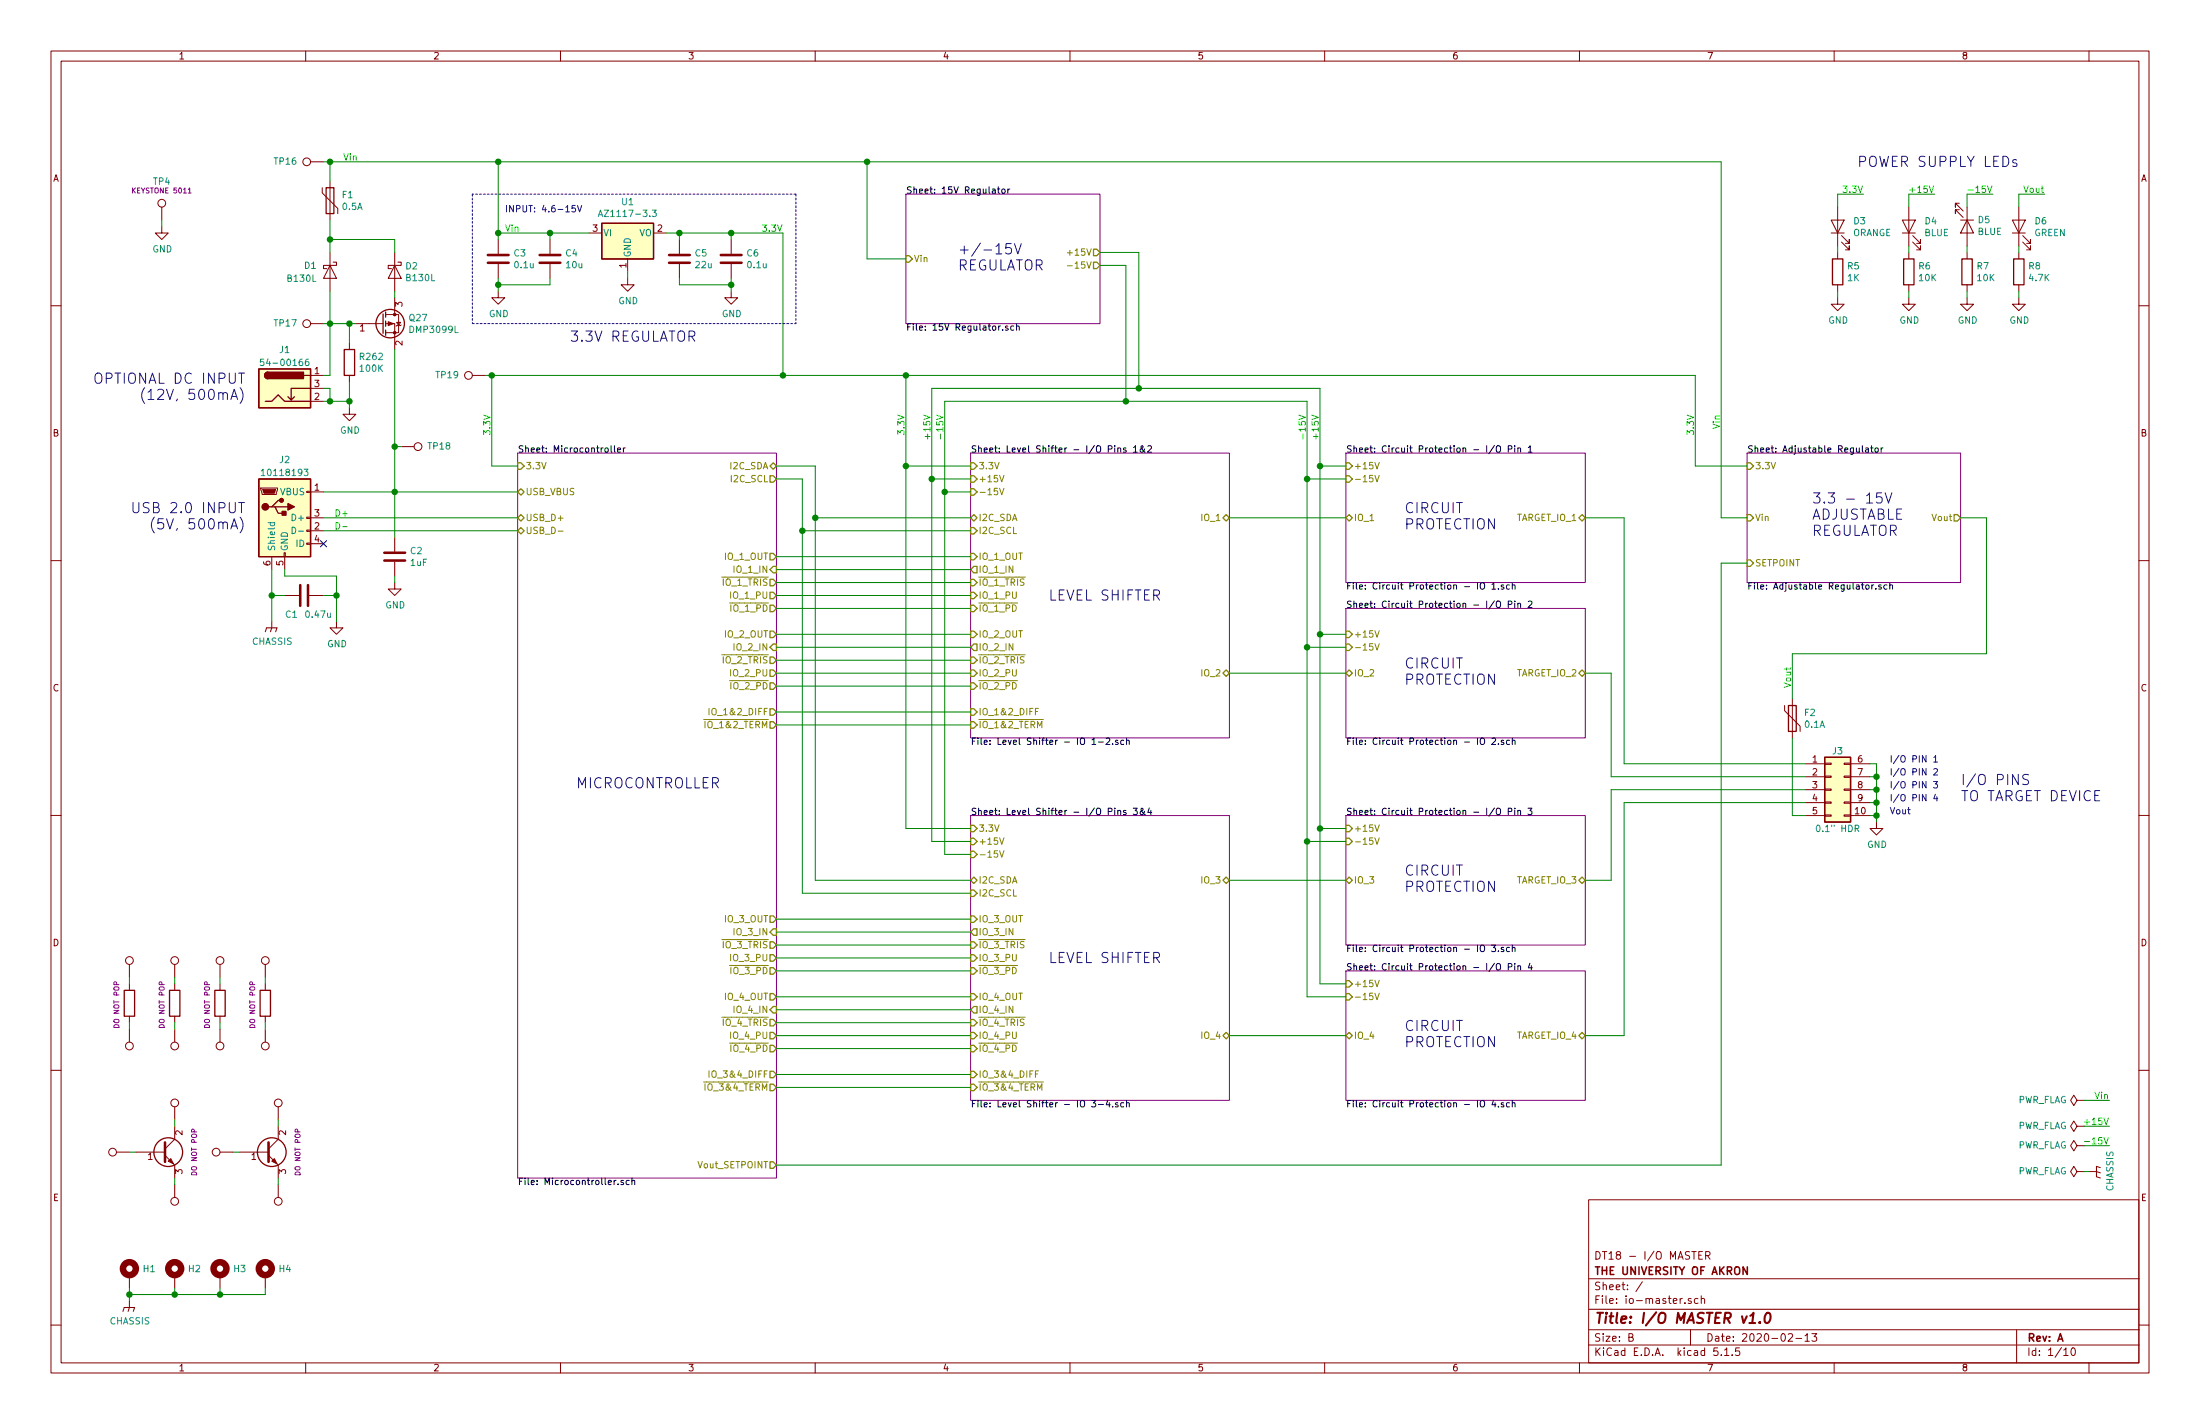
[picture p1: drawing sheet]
<svg xmlns="http://www.w3.org/2000/svg" width="432mm" height="279mm" viewBox="0 0 432 279" stroke-linecap="round" stroke-linejoin="round" font-family="sans-serif">
<g fill="none" stroke="#840000" stroke-width=".2">
<path d="M10 10h411.8v259.4h-411.8zM12 12h407.8v255.4h-407.8zM60 10v2M110 10v2M160 10v2M210 10v2M260 10v2M310 10v2M360 10v2M410 10v2M61 31.8h2.5M63.2 36.8v1l3.1 3.1v1"/>
<path d="M64.8 35.6v7.6M384.6 39.9h-.8v.7v-.7l1.5 1.5M10 60h2M31.7 44.5v1.2h1.3l-1.3 1.3-1.2-1.3h1.2M31.7 40.6v2.6M64.8 52.1l1.2 2.5h-2.5zM64.8 49.5v7.7M65.4 51.4h.6v.7h-2.5v.6h.6M77.5 52.1l1.2 2.5h-2.5zM77.5 49.5v7.7M77.5 58.4v3.3M78.1 51.4h.6v.7h-2.5v.6h.6"/>
<path d="M97.8 57.2v1.2h1.3l-1.3 1.3-1.3-1.3h1.3M97.8 47v2.8M97.8 51.8v2.8M107.9 47v2.8M107.9 51.8v2.8M115.6 45.7h2.5M123.2 54.6v1.3h1.3l-1.3 1.3-1.3-1.3h1.3M123.2 50.8v2.5M128.3 45.7h2.5M133.3 47v2.8M133.3 51.8v2.8M143.5 57.2v1.2h1.3l-1.3 1.3-1.3-1.3h1.3"/>
<path d="M143.5 47v2.8M143.5 51.8v2.8M359.4 43.2h2.5l-1.2 2.5zM359.4 45.7h2.5M360.7 58.4v1.3h1.2l-1.2 1.3-1.3-1.3h1.3M360.7 40.6v7.7M360.7 49.5v1.3M360.7 55.9v1.3M361.4 47.5l1.6 1.5v-.7v.7h-.8M361.4 46.2l1.6 1.6v-.8v.8h-.8M373.4 43.2h2.5l-1.3 2.5zM373.4 45.7h2.5"/>
<path d="M374.6 58.4v1.3h1.3l-1.3 1.3-1.2-1.3h1.2M374.6 40.6v7.7M374.6 49.5v1.3M374.6 55.9v1.3M375.4 47.5l1.5 1.5v-.7v.7h-.7M375.4 46.2l1.5 1.6v-.8v.8h-.7M384.6 41.1h-.8v.8v-.8l1.5 1.6M384.8 43.2h2.5M386.1 43.2l1.2 2.5h-2.5zM386.1 58.4v1.3h1.2l-1.2 1.3-1.3-1.3h1.3M386.1 40.6v7.7M386.1 49.5v1.3"/>
<path d="M386.1 55.9v1.3M395 43.2h2.5l-1.3 2.5zM395 45.7h2.5M396.2 58.4v1.3h1.3l-1.3 1.3-1.2-1.3h1.2M396.2 40.6v7.7M396.2 49.5v1.3M396.2 55.9v1.3M397 47.5l1.5 1.5v-.7v.7h-.7M397 46.2l1.5 1.6v-.8v.8h-.7M419.8 60h2M61 73.7h2.5M61 63.5h2.5"/>
<path d="M61 78.7h2.5M61 76.2h2.5M68.6 67.3v1.3M68.6 73.7v1.2M69.8 63.5h5.4M75.7 63.5h1.8v5.1M75.7 61.7h2.5v3.6h-2.5M77.9 63.2h.7l-.4 .7zM78.7 63.8l-1 .2M92.7 73.7h2.5M51.2 95.8h3.3v.2l-.3 1h-2.8zM60.2 96.4h.8v.2h-.8z"/>
<path d="M61 96.5h2.5M68.6 80v1.3h1.2l-1.2 1.3-1.3-1.3h1.3M78.7 87.6h2.6M10 110h2M53.3 109.2v2.6M55.8 108.5h.2v.7h-.2zM55.9 116.8h2.8M55.9 109.2v2.6M60.2 106.6h.8v.2h-.8zM60.2 104h.8v.3h-.8zM60.2 101.5h.8v.2h-.8zM60.7 116.8h2.8"/>
<path d="M61 104.1h2.5M61 101.6h2.5M61 106.7h2.5M77.5 114.3v1.3h1.2l-1.2 1.2-1.3-1.2h1.3M77.5 105.4v2.8M77.5 110.2v2.8M419.8 110h2M52.1 124l.2-.8h2.1l-.3 .8M53.3 121.9v1.3l-.2 .8M66 121.9v1.3h1.3l-1.3 1.3-1.2-1.3h1.2M350.3 138.4v1l3 3.1v1M351.8 137.2v7.6"/>
<path d="M10 160h2M354.3 149.9h3.8M354.3 152.4h3.8M354.3 154.9h3.8M354.3 157.5h3.8M358.1 159.9h1.3v.2h-1.3zM358.1 157.4h1.3v.2h-1.3zM358.1 152.3h1.3v.2h-1.3zM358.1 149.7h1.3v.3h-1.3zM358.1 154.8h1.3v.3h-1.3zM361.9 159.9h1.3v.2h-1.3zM361.9 157.4h1.3v.2h-1.3z"/>
<path d="M361.9 152.3h1.3v.2h-1.3zM361.9 149.7h1.3v.3h-1.3zM361.9 154.8h1.3v.3h-1.3zM363.2 149.9h3.8M363.2 152.4h3.8M363.2 154.9h3.8M363.2 157.5h3.8M419.8 160h2M354.3 160h3.8M363.2 160h3.8M368.3 161.3v1.3h1.3l-1.3 1.2-1.3-1.2h1.3M25.4 189.2v2.6"/>
<path d="M25.4 193v1.3M25.4 199.4v1.3M34.3 189.2v2.6M34.3 193v1.3M34.3 199.4v1.3M43.2 189.2v2.6M43.2 193v1.3M43.2 199.4v1.3M52.1 189.2v2.6M52.1 193v1.3M52.1 199.4v1.3M10 210h2"/>
<path d="M25.4 201.9v2.6M34.3 201.9v2.6M34.3 217.2v2.5M43.2 201.9v2.6M52.1 201.9v2.6M54.6 217.2v2.5M407.7 215.9l-.7-1-.6 1 .6 1 .7-1h1.2M408.9 215.9h.1M419.8 210h2M22.9 226.1h2.5M26.7 226.1h5.7M32.4 226.7l1.9 1.9v2.5"/>
<path d="M34.3 221v2.5l-1.9 1.9M34.3 232.4v2.6M43.2 226.1h2.5M47 226.1h5.7M52.7 226.7l1.9 1.9v2.5M54.6 221v2.5l-1.9 1.9M54.6 232.4v2.6M311.8 235.4h108v32h-108zM407.7 229.9l-.7-1-.6 1 .6 1 .7-1h1.2M407.7 224.8l-.7-1-.6 1 .6 1 .7-1h1.2M407.7 221l-.7-1-.6 1 .6 1 .7-1h1.2M408.9 229.9h.1"/>
<path d="M408.9 224.8h.1M408.9 221h.1M410.2 229.9h1.3l.7 .2M412.2 229.1l-.7-.2v2l.7 .2M10 260h2M24.1 257.3l.3-.8h2l-.2 .8M25.4 255.3v1.2l-.3 .8M25.4 250.2v2.5M34.3 250.2v2.5M43.2 250.2v2.5M52.1 250.2v2.5M311.8 256.9h108"/>
<path d="M311.8 250.9h108M322.4 251.5l-1.3 1.9M330.7 255.6v.2M331.9 254.8a.37 .37 0 0 0-.6 .2l.1 .2 .5 .1 .1 .2-.2 .3-.5-.1M332.1 245.6h.8M332.5 245.6v1.5M333.3 254.8h-.5l-.2 .2v.6l.2 .2 .5-.1M333.4 246.3h.5M333.9 254.9l.1-.1a.37 .37 0 0 1 .6 .2v.8M333.9 254.3v1.5M334.1 245.6h-.7v1.5h.7M334.8 246.4l.7-.1 .1-.2v-.4l-.2-.1h-.6v1.5"/>
<path d="M335.1 246.4l.5 .7M419.8 260h2M60 267.4v2M110 267.4v2M160 267.4v2M210 267.4v2M260 267.4v2M310 267.4v2M311.8 263.9h108M311.8 260.9h108M319.7 262.4l.7-.1 .1-.2-.1-.4h-.7v1.5h.6l.2-.2 .1-.3-.4-.3M331.8 260.9v3"/>
<path d="M337.1 264.5h-.7l-.1 .7 .2-.2 .6 .1 .1 .2-.1 .5-.2 .2-.6-.2M337.8 265.8v.2M338.5 264.9l.4-.4v1.5M338.5 266h.8M340 265.8v.2M341.4 264.5h-.7l-.1 .7 .2-.2 .6 .1 .1 .2-.1 .5-.2 .2-.6-.2M351 261.8l.6-.1 .2 .4-.9 1.1h.9M352.5 262.6h1.1M354.3 262.1l.4-.4v1.5M354.3 263.2h.8M355.6 261.7h1l-.5 .6 .4 .1v.6l-.2 .2-.7-.2M360 267.4v2"/>
<path d="M395.8 260.9v6.5M405.1 264.9l.4-.4v1.5M405.1 266h.8M406.6 264.6l.3-.1a.86 .86 0 0 1 .1 1.5 .79 .79 0 0 1-.4-1.4zM410 267.4v2"/>
<circle cx="31.7" cy="39.9" r=".76"/>
<circle cx="60.2" cy="31.7" r=".76"/>
<circle cx="60.2" cy="63.5" r=".76"/>
<circle cx="91.9" cy="73.7" r=".76"/>
<circle cx="82" cy="87.6" r=".76"/>
<circle cx="25.4" cy="188.5" r=".76"/>
<circle cx="34.3" cy="188.5" r=".76"/>
<circle cx="43.2" cy="188.5" r=".76"/>
<circle cx="52.1" cy="188.5" r=".76"/>
<circle cx="25.4" cy="205.2" r=".76"/>
<circle cx="34.3" cy="216.4" r=".76"/>
<circle cx="34.3" cy="205.2" r=".76"/>
<circle cx="43.2" cy="205.2" r=".76"/>
<circle cx="52.1" cy="205.2" r=".76"/>
<circle cx="54.6" cy="216.4" r=".76"/>
<circle cx="22.1" cy="226.1" r=".76"/>
<circle cx="34.3" cy="235.7" r=".76"/>
<circle cx="42.4" cy="226.1" r=".76"/>
<circle cx="54.6" cy="235.7" r=".76"/>
</g>
<path d="M343.4 259.6h1.1M343.5 258.2l.7-.6-.3 2M345.4 259.4v.2M346.6 257.8a.45 .45 0 0 1 .5-.2 .45 .45 0 0 1 .4 .4 1.15 1.15 0 0 1-.8 1.6l-.2-.1a1.55 1.55 0 0 1 .1-1.7z" fill="none" stroke="#840000" stroke-width=".41"/>
<path d="M343 248.6v1.5l-.9-1.5v1.5" fill="none" stroke="#840000" stroke-width=".3"/>
<path d="M37 37.9h.5M177.8 38.1h38.1v25.4h-38.1zM101.6 88.9h50.8v142.2h-50.8zM190.5 88.9h50.8v55.9h-50.8zM264.2 88.9h46.9v25.4h-46.9zM342.9 88.9h41.9v25.4h-41.9zM264.2 119.4h46.9v25.4h-46.9zM190.5 160h50.8v55.9h-50.8zM264.2 160h46.9v25.4h-46.9zM264.2 190.5h46.9v25.4h-46.9z" fill="none" stroke="#840084" stroke-width=".2"/>
<g fill="none" stroke="#000" stroke-width=".2">
<path d="M194.8 37.1h.5l.1 .8M195.4 37.4h-.5l-.2 .2 .1 .3h.6M195.8 37.1h.4M195.9 36.7v1l.3 .2M196.7 37.1h.3l.3 .2-.1 .6-.5-.1zM197.8 37.1v.8M198.2 37.1l-.4 .2M196.8 64.7v.1M197.8 64h-.3l-.2 .1 .1 .2 .4 .1v.3h-.5M199 64h-.4l-.2 .2 .1 .5h.5M199.5 64.1l.5-.1 .1 .8M199.5 63.5v1.3"/>
<path d="M119.9 87.5v1l.2 .2M120.6 87.5v1l.2 .2M121.2 88.3l.6-.1-.1-.3h-.3l-.2 .2 .1 .6h.4M122.4 87.9v.8M122.7 87.9l-.3 .2M217.5 88.1l.7-.1v-.4l-.7-.1v1.2M218.8 87.5v.1M218.8 87.9v.8M219.4 88l.5-.1 .1 .8M219.4 87.9v.8M221 87.9h-.3l-.2 .2v.1l.5 .2v.3h-.5M222.5 87.8l.4-.3v1.2"/>
<path d="M222.5 88.7h.7M224.6 88.1l-.3 .6a.35 .35 0 0 1-.5-.1 .35 .35 0 0 1 .1-.5l.5-.4-.2-.2-.2 .1v.3l.8 .8M225.3 87.6l.5-.1 .2 .3-.8 .9h.8M293.3 87.4l-1.1 1.6M293.7 87.6l.3-.1a.44 .44 0 0 1 .5 .4v.6l-.5 .2-.3-.2zM296 88.1h.6l.1-.5-.7-.1v1.2M297.3 87.5v.1M297.3 87.9v.8M297.9 88l.5-.1v.8M297.9 87.9v.8M300 87.8l.3-.3v1.2M300 88.7h.7"/>
<path d="M365.5 87.5v1l.2 .2M366.2 87.9h.5v.8M366.7 88.2l-.6 .2 .1 .3h.5M367.2 87.9h.4M367.3 87.5v1l.3 .2M368.1 87.9l.5 .1v.7h-.4l-.2-.2zM369.2 87.9v.8M369.6 87.9l-.4 .2M290.6 114.5l.2-.2a.47 .47 0 0 1 .6 .5l-.1 .6-.2 .2-.4-.1a1 1 0 0 1-.1-1zM292.8 114.7l.4-.4v1.3M292.8 115.6h.7M293.3 117.9l-1.1 1.6"/>
<path d="M293.7 118.1l.3-.2a.44 .44 0 0 1 .5 .5v.6l-.5 .2-.3-.2zM294.1 115.5v.1M295.1 114.8h-.3l-.2 .1 .1 .2 .4 .1v.3h-.5M296 118.6l.6-.1 .1-.4-.7-.2v1.3M296.3 114.8h-.4l-.2 .2 .1 .5h.5M296.8 114.9l.5-.1 .1 .8M296.8 114.3v1.3M297.3 117.9v.2M297.3 118.4v.8M297.9 118.5l.5-.1v.8M297.9 118.4v.8M300 118.1l.5-.2 .2 .4-.8 .9h.8"/>
<path d="M367.4 114.8v.8M367.8 114.8l-.4 .2M368.2 115.5v.1M369.2 114.8h-.3l-.2 .1 .1 .2 .4 .1v.3h-.5M370.4 114.8h-.4l-.3 .2 .2 .5h.5M370.9 114.9l.5-.1v.8M370.9 114.3v1.3M214.3 145.2l.4-.4v1.3M214.3 146.1h.8M215.6 145.6h1M217.1 144.9l.5-.1 .2 .4-.8 .9h.8M217.5 159.2l.7-.1v-.4l-.7-.1v1.2"/>
<path d="M218.4 145.9v.2M218.8 158.6v.1M218.8 159v.8M219.4 159.1h.5l.1 .7M219.4 145.3l-.3-.1-.2 .2 .1 .2 .4 .1v.3h-.5M219.4 159v.8M220.5 145.3l-.3-.1-.2 .3 .1 .5h.4M221 159.1l-.3-.1-.2 .2v.2l.5 .1v.3h-.5M221.1 145.4l.5-.1v.8M221.1 144.8v1.3M222.4 158.6h.8l-.4 .5 .4 .1v.5l-.2 .1-.6-.1M224.6 159.2l-.3 .6a.35 .35 0 0 1-.5-.1 .35 .35 0 0 1 .1-.5l.5-.4-.2-.2-.2 .2v.3l.8 .7"/>
<path d="M225.6 158.5l-.3 .9h.8M225.9 159v.8M290.6 145l.2-.2a.47 .47 0 0 1 .6 .4l-.1 .7-.2 .2-.4-.1a1 1 0 0 1-.1-1zM292.8 144.9l.5-.1 .2 .4-.7 .9h.7M293.3 158.5l-1.1 1.6M293.7 158.8l.3-.2a.44 .44 0 0 1 .5 .4v.7l-.5 .1-.3-.1zM294.1 145.9v.2M295.1 145.3l-.3-.1-.2 .2 .1 .2 .4 .1v.3h-.5M296 159.2h.6l.1-.5-.7-.1v1.2M296.3 145.3l-.4-.1-.2 .3 .1 .5h.5M296.8 145.4l.5-.1 .1 .8M296.8 144.8v1.3"/>
<path d="M297.3 158.6v.1M297.3 159v.8M297.9 159.1h.5v.7M297.9 159v.8M299.9 158.6h.8l-.4 .5 .3 .1v.5l-.1 .1-.6-.1M290.6 185.6l.2-.2a.47 .47 0 0 1 .6 .5l-.1 .6-.2 .2h-.4a1 1 0 0 1-.1-1.1zM292.8 185.4h.7l-.4 .5 .4 .2-.1 .6h-.5l-.1-.1M293.3 189l-1.1 1.6M293.7 189.2l.3-.1a.44 .44 0 0 1 .5 .4v.6l-.5 .2-.3-.2zM294.1 186.6v.1M295.1 185.9h-.3l-.2 .2 .1 .1 .4 .2v.3h-.5M296 189.7h.6l.1-.5-.7-.1v1.2"/>
<path d="M296.3 185.9h-.4l-.2 .2 .1 .6h.5M296.8 186l.5-.1 .1 .8M296.8 185.4v1.3M297.3 189.1v.1M297.3 189.5v.8M297.9 189.6l.5-.1v.8M297.9 189.5v.8M300.3 189l-.3 .9h.8M300.6 189.5v.8M214.3 215.9h.8l-.5 .5 .4 .1 .1 .5-.3 .2-.5-.1M215.6 216.7h1M217.4 215.9l-.3 .9h.8"/>
<path d="M217.7 216.4v.8M218.4 217.1v.1M219.4 216.4h-.3l-.2 .1 .1 .2 .4 .1v.3h-.5M220.5 216.4h-.3l-.2 .2 .1 .5h.4M221.1 216.5l.5-.1v.8M221.1 215.9v1.3M290.6 216.1l.2-.2a.47 .47 0 0 1 .6 .5l-.1 .6-.2 .2-.4-.1a1 1 0 0 1-.1-1zM293.1 215.9l-.3 .9h.8M293.4 216.4v.8M294.1 217.1v.1M295.1 216.4h-.3l-.2 .1 .1 .2 .4 .1v.3h-.5M296.3 216.4h-.4l-.2 .2 .1 .5h.5"/>
<path d="M296.8 216.5l.5-.1 .1 .8M296.8 215.9v1.3M120.9 231.6l-.4 .2M121.3 232.3v.1M122.4 231.6h-.4l-.1 .2v.2l.5 .1v.3h-.5M123.5 231.6h-.4l-.2 .2 .1 .6h.5M124 231.7l.5-.1 .1 .8M124 231.2v1.2"/>
</g>
<g fill="none" stroke="#848400" stroke-width=".25">
<path d="M177.8 50.2h.6l.7 .6-.7 .6h-.6zM214.6 48.9h.7l.6 .6-.6 .7h-.7zM214.6 51.4h.7l.6 .7-.6 .6h-.7zM101.6 90.8h.6l.7 .6-.7 .7h-.6zM101.6 96.5l.6-.6 .7 .6-.7 .7zM151.1 91.4l.7-.6 .6 .6-.6 .7zM151.1 93.3h.7l.6 .7-.6 .6h-.7zM190.5 93.3h.6l.7 .7-.7 .6h-.6zM190.5 95.9h.6l.7 .6-.7 .7h-.6zM190.5 90.8h.6l.7 .6-.7 .7h-.6zM264.2 90.8h.6l.6 .6-.6 .7h-.6zM264.2 93.3h.6l.6 .7-.6 .6h-.6z"/>
<path d="M342.9 90.8h.6l.7 .6-.7 .7h-.6zM101.6 101.6l.6-.6 .7 .6-.7 .6zM102.2 103.5l.7 .6-.7 .7-.6-.7zM151.1 108.6h.7l.6 .6-.6 .7h-.7zM151.1 113.7h.7l.6 .6-.6 .6h-.7zM151.1 116.2h.7l.6 .6-.6 .7h-.7zM151.1 118.7h.7l.6 .7-.6 .6h-.7zM151.8 111.1h.6v1.3h-.6l-.7-.6zM190.5 108.6h.6l.7 .6-.7 .7h-.6zM190.5 113.7h.6l.7 .6-.7 .6h-.6zM190.5 101.6l.6-.6 .7 .6-.7 .6zM190.5 103.5h.6l.7 .6-.7 .7h-.6z"/>
<path d="M190.5 116.2h.6l.7 .6-.7 .7h-.6zM190.5 118.7h.6l.7 .7-.7 .6h-.6zM191.1 111.1h.7v1.3h-.7l-.6-.6zM240.7 101l.6 .6-.6 .6-.7-.6zM264.8 101l.6 .6-.6 .6-.6-.6zM309.9 101.6l.6-.6 .6 .6-.6 .6zM342.9 101h.6l.7 .6-.7 .6h-.6zM342.9 109.9h.6l.7 .6-.7 .6h-.6zM383.5 101h.7l.6 .6-.6 .6h-.7zM151.1 123.8h.7l.6 .7-.6 .6h-.7zM151.1 128.9h.7l.6 .6-.6 .7h-.7zM151.1 139.1h.7l.6 .6-.6 .6h-.7z"/>
<path d="M151.1 131.4h.7l.6 .7-.6 .6h-.7zM151.1 134h.7l.6 .6-.6 .7h-.7zM151.8 126.4h.6v1.2h-.6l-.7-.6zM190.5 139.1h.6l.7 .6-.7 .6h-.6zM190.5 123.8h.6l.7 .7-.7 .6h-.6zM190.5 128.9h.6l.7 .6-.7 .7h-.6zM190.5 131.4h.6l.7 .7-.7 .6h-.6zM190.5 134h.6l.7 .6-.7 .7h-.6zM191.1 126.4h.7v1.2h-.7l-.6-.6zM240 132.1l.7-.7 .6 .7-.6 .6zM264.2 123.8h.6l.6 .7-.6 .6h-.6zM264.2 126.4h.6l.6 .6-.6 .6h-.6z"/>
<path d="M264.2 132.1l.6-.7 .6 .7-.6 .6zM309.9 132.1l.6-.7 .6 .7-.6 .6zM151.1 141.6h.7l.6 .6-.6 .7h-.7zM190.5 141.6h.6l.7 .6-.7 .7h-.6zM151.1 179.7h.7l.6 .6-.6 .7h-.7zM190.5 164.5h.6l.7 .6-.7 .6h-.6zM190.5 167h.6l.7 .6-.7 .7h-.6zM190.5 161.9h.6l.7 .7-.7 .6h-.6zM190.5 179.7h.6l.7 .6-.7 .7h-.6zM190.5 172.7l.6-.6 .7 .6-.7 .7zM190.5 174.6h.6l.7 .7-.7 .6h-.6zM240 172.7l.7-.6 .6 .6-.6 .7z"/>
<path d="M264.2 161.9h.6l.6 .7-.6 .6h-.6zM264.2 164.5h.6l.6 .6-.6 .6h-.6zM264.2 172.7l.6-.6 .6 .6-.6 .7zM309.9 172.7l.6-.6 .6 .6-.6 .7zM151.1 184.8h.7l.6 .6-.6 .7h-.7zM151.1 194.9h.7l.6 .7-.6 .6h-.7zM151.1 187.3h.7l.6 .7-.6 .6h-.7zM151.1 189.9h.7l.6 .6-.6 .6h-.7zM151.8 182.2h.6v1.3h-.6l-.7-.6zM151.8 197.5h.6v1.3h-.6l-.7-.7zM190.5 184.8h.6l.7 .6-.7 .7h-.6zM190.5 187.3h.6l.7 .7-.7 .6h-.6z"/>
<path d="M190.5 189.9h.6l.7 .6-.7 .6h-.6zM190.5 194.9h.6l.7 .7-.7 .6h-.6zM191.1 182.2h.7v1.3h-.7l-.6-.6zM191.1 197.5h.7v1.3h-.7l-.6-.7zM264.2 192.4h.6l.6 .6-.6 .7h-.6zM264.2 194.9h.6l.6 .7-.6 .6h-.6zM151.1 200h.7l.6 .7-.6 .6h-.7zM151.1 210.2h.7l.6 .6-.6 .7h-.7zM151.1 202.6h.7l.6 .6-.6 .6h-.7zM151.1 205.1h.7l.6 .6-.6 .7h-.7zM151.1 212.7h.7l.6 .7-.6 .6h-.7zM190.5 210.2h.6l.7 .6-.7 .7h-.6z"/>
<path d="M190.5 212.7h.6l.7 .7-.7 .6h-.6zM190.5 200h.6l.7 .7-.7 .6h-.6zM190.5 202.6h.6l.7 .6-.7 .6h-.6zM190.5 205.1h.6l.7 .6-.7 .7h-.6zM240 203.2l.7-.6 .6 .6-.6 .6zM264.2 203.2l.6-.6 .6 .6-.6 .6zM309.9 203.2l.6-.6 .6 .6-.6 .6zM151.1 228h.7l.6 .6-.6 .6h-.7z"/>
</g>
<g fill="none" stroke="#848400" stroke-width=".2">
<path d="M209.5 49.6h1M209.5 52.1h1M196.2 93.3l.4 1.2 .5-1.2M196.2 95.8l.4 1.3 .5-1.3M269.8 90.7l.5 1.3 .4-1.3M269.8 93.3l.5 1.2 .4-1.2M109.6 104.2h.9M139.2 139v1.3M203.2 139.6h.4M203.8 139h-.6v1.3M269.8 123.7l.5 1.3 .4-1.3M269.8 126.3l.5 1.3 .4-1.3"/>
<path d="M138.1 141.2h.6M203.3 141.2h1.5M196.2 164.4l.4 1.3 .5-1.3M196.2 166.9l.4 1.3 .5-1.3M269.8 161.8l.5 1.3 .4-1.3M269.8 164.4l.5 1.3 .4-1.3M269.8 192.3l.5 1.3 .4-1.3M269.8 194.9l.5 1.2 .4-1.2M138.1 212.3h.6M139.2 210.1v1.3M203.2 210.7h.4M203.3 212.3h1.5"/>
<path d="M203.8 210.1h-.6v1.3"/>
</g>
<g fill="none" stroke="#840000" stroke-width=".51">
<path d="M95.8 51.6h4M95.8 50h4M105.9 51.6h4.1M105.9 50h4.1M131.3 51.6h4.1M131.3 50h4.1M141.5 51.6h4M141.5 50h4M58.9 114.8v4.1M60.5 114.8v4.1M75.4 110h4.1M75.4 108.5h4.1"/>
<path d="M32.4 224.2v3.8M52.7 224.2v3.8"/>
</g>
<g fill="none" stroke="#840000" stroke-width=".25">
<path d="M64 36.8h1.5v5.1h-1.5zM118.1 43.8h10.2v7h-10.2zM359.7 50.8h2v5.1h-2zM373.6 50.8h2.1v5.1h-2.1zM385.1 50.8h2v5.1h-2zM395.2 50.8h2.1v5.1h-2.1zM50.8 72.4h10.2v7.6h-10.2zM52.1 78.7h1.2l1.3-1.2 1.3 1.2h5.1M52.6 73h-.1a.64 .64 0 0 0-.6 .7 .64 .64 0 0 0 .7 .6M57.8 77.9l-.7 .6M59.7 73.7h1.3M61 76.2h-3.9v2.3l-.6-.6"/>
<path d="M67.6 68.6h2v5.1h-2zM75.2 61.6v3.8M75.7 61.2v1M75.7 63v1M75.7 64.8v1M50.8 94h10.2v15.2h-10.2zM53.3 99.4h.7l.6 1.3h1.3M54 99.4h2.5M55.2 98.2h-.6l-1.3 1.2h-.6M351 138.4h1.6v5.1h-1.6zM358.1 148.6h5.1v12.7h-5.1zM24.4 194.3h2v5.1h-2z"/>
<path d="M33.3 194.3h2v5.1h-2zM42.2 194.3h2v5.1h-2zM51.1 194.3h2v5.1h-2z"/>
<circle cx="76.6" cy="63.5" r="2.79"/>
<circle cx="33" cy="226.1" r="2.82"/>
<circle cx="53.3" cy="226.1" r="2.82"/>
</g>
<g fill="#ffffc2" stroke="#ffffc2" stroke-width=".2">
<path d="M358.1 148.6h5.1v12.7h-5.1z"/>
<path d="M118.1 43.8h10.2v7h-10.2z"/>
<path d="M50.8 72.4h10.2v7.6h-10.2z"/>
<path d="M50.8 94h10.2v15.2h-10.2z"/>
</g>
<g fill="none" stroke="#008484" stroke-width=".2">
<path d="M117.4 42.5l.5-1.3 .4 1.3M117.6 42.1h.6M128 41.2h.8l-.4 .5 .4 .1v.6l-.3 .1-.5-.1M51.8 70.5h-.6l-.1 .6 .2-.2 .5 .2v.5l-.2 .1-.5-.1M60.5 70.5l-.4 .1-.2 .4 .1 .6 .2 .1h.3l.2-.2-.2-.5-.3-.1-.3 .3M51.3 92.4l.3-.4v1.3M51.3 93.3h.7M59.7 92h.8l-.5 .5 .4 .2v.6h-.5l-.2-.1M52.6 102.5h1.3M53.1 102.5v.4l.2 .2 .5-.1v-.5M57.3 103.4a.64 .64 0 0 1 .7 .7 .64 .64 0 0 1-.7 .6zM58.6 104.2h1"/>
<path d="M364.1 162.6l.6-.1 .1-.2v-.3l-.7-.1v1.3M364.4 162.6l.4 .6"/>
</g>
<g fill="#840000" stroke="#840000" stroke-width=".2">
<path d="M53.3 227.8l.5-.5 .6 1z"/>
<path d="M76.2 63.1l1 .4-1 .4z"/>
<path d="M33 227.8l.5-.5 .5 1z"/>
<path d="M51.6 96h2.5l-.3 .8h-2z"/>
<circle cx="77.5" cy="65.3" r=".25"/>
<circle cx="77.5" cy="61.7" r=".25"/>
</g>
<g fill="none" stroke="#840000" stroke-width="1.3">
<circle cx="25.4" cy="248.9" r="1.27"/>
<circle cx="34.3" cy="248.9" r="1.27"/>
<circle cx="43.2" cy="248.9" r="1.27"/>
<circle cx="52.1" cy="248.9" r="1.27"/>
</g>
<g fill="#840000" stroke="#840000" stroke-width=".25">
<path d="M52.1 73.2l.5-.2-.1 1.3a.65 .65 0 0 1-.5-.4 .65 .65 0 0 1 .1-.7z"/>
<path d="M52.6 73h7v1.3h-7z"/>
<path d="M55.4 100.3h.7v.8h-.7z"/>
<path d="M56.5 98.8l1.3 .6-1.3 .7z"/>
<circle cx="52.1" cy="99.4" r=".63"/>
<circle cx="55.2" cy="98.2" r=".38"/>
</g>
<path d="M92.7 38.1v25.4M156.2 38.1v25.4M156.2 38.1h-63.5M92.7 63.5h63.5" fill="none" stroke="#0000c2" stroke-width=".2" stroke-dasharray=".4 .4"/>
<g fill="none" stroke="#008400" stroke-width=".2">
<path d="M63.5 31.8h274.3v69.8h5.1M64.8 31.8v3.8M97.8 31.8v15.2M170.2 31.8v19h7.6M365.8 38.1h-5.1v2.5M379.7 38.1h-5.1v2.5M391.2 38.1h-5.1v2.5M401.3 38.1h-5.1v2.5M31.7 43.2v1.3M64.8 47h12.7v2.5M64.8 57.2v16.5h-1.3M64.8 43.2v6.3"/>
<path d="M77.5 57.2v1.2M97.8 45.7h17.8M97.8 54.6v2.6M107.9 54.6v1.3h-10.1M107.9 45.7v1.3M123.2 53.3v1.3M130.8 45.7h22.9v28M133.3 54.6v1.3h10.2M133.3 45.7v1.3M143.5 45.7v1.3M143.5 54.6v2.6M215.9 49.5h7.6v26.7"/>
<path d="M215.9 52.1h5.1v26.6M360.7 48.3v1.2M360.7 57.2v1.2M374.6 48.3v1.2M374.6 57.2v1.2M386.1 48.3v1.2M386.1 57.2v1.2M396.2 48.3v1.2M396.2 57.2v1.2M63.5 76.2h1.3v2.5M63.5 63.5h6.3M63.5 78.7h5.1"/>
<path d="M68.6 63.5v3.8M68.6 74.9v5.1M77.5 68.6v36.8M95.2 73.7h237.5v17.7h10.2M96.5 73.7v17.7h5.1M177.8 73.7v88.9h12.7M63.5 96.5h38.1M77.5 87.6h1.2M152.4 91.4h7.6v81.3h30.5M152.4 94h5.1v81.3h33M177.8 91.4h12.7M182.9 94h7.6"/>
<path d="M185.4 96.5h5.1M256.5 94h7.7M259.1 91.4h5.1M53.3 116.8h2.6M53.3 111.8v10.1M55.9 111.8v1.2h10.1v8.9M63.5 116.8h2.5M63.5 101.6h38.1M63.5 104.1h38.1M77.5 113v1.3M152.4 116.8h38.1M152.4 114.3h38.1"/>
<path d="M152.4 119.4h38.1M152.4 109.2h38.1M152.4 111.8h38.1M157.5 104.1h33M160 101.6h30.5M241.3 101.6h22.9M311.1 101.6h7.7v48.3h35.5M342.9 110.5h-5.1v118.1h-185.4M384.8 101.6h5.1v26.7h-38.1v8.9M152.4 132.1h38.1M152.4 139.7h38.1M152.4 134.6h38.1"/>
<path d="M152.4 124.5h38.1M152.4 127h38.1M152.4 129.5h38.1M241.3 132.1h22.9M256.5 127h7.7M259.1 124.5h5.1M311.1 132.1h5.1v20.3h38.1M152.4 142.2h38.1M351.8 144.8v15.2h2.5M354.3 157.5h-35.5v45.7h-7.7M354.3 154.9h-38.1v17.8h-5.1M367 149.9h1.3v11.4"/>
<path d="M367 152.4h1.3M367 154.9h1.3M367 157.5h1.3M190.5 165.1h-7.6v-88.9h76.2v116.8h5.1M190.5 167.6h-5.1v-88.9h71.1v116.9h7.7M241.3 172.7h22.9M256.5 165.1h7.7M259.1 162.6h5.1M367 160h1.3M25.4 191.8v1.2M34.3 191.8v1.2M43.2 191.8v1.2"/>
<path d="M52.1 191.8v1.2M152.4 195.6h38.1M152.4 182.9h38.1M152.4 188h38.1M152.4 198.1h38.1M152.4 180.3h38.1M152.4 185.4h38.1M152.4 190.5h38.1M25.4 200.7v1.2M34.3 200.7v1.2M34.3 219.7v1.3M43.2 200.7v1.2"/>
<path d="M52.1 200.7v1.2M54.6 219.7v1.3M152.4 203.2h38.1M152.4 200.7h38.1M152.4 205.7h38.1M152.4 210.8h38.1M152.4 213.4h38.1M241.3 203.2h22.9M408.9 215.9h5.1M25.4 226.1h1.3M34.3 231.1v1.3M45.7 226.1h1.3"/>
<path d="M54.6 231.1v1.3M408.9 229.9h1.3M408.9 221h5.1M408.9 224.8h5.1M25.4 252.7v2.6M34.3 252.7v1.3M43.2 252.7v1.3M52.1 252.7v1.3h-26.7"/>
</g>
<path d="M374.9 37.3h.9M386.3 37.3h1M182.1 85.2v.9M184.6 85.2v.9M255.7 85.2v.9M258.3 85.2v.9M66 102.5a.64 .64 0 0 1 .7 .7 .64 .64 0 0 1-.7 .6zM67.2 103.3h1M409.1 220.2h1M409.1 224h1" fill="none" stroke="#0f0" stroke-width=".2"/>
<g fill="none" stroke="#0000c2" stroke-width=".2">
<path d="M395.8 31.4l-.2-.1-.5 .1v.5a.63 .63 0 0 1 .8 .5l-.3 .3-.6-.1M112.9 40.3h-.6l-.1 .6 .5-.1 .3 .2v.4l-.3 .2-.5-.1M113.3 40.3l.5 1.3 .4-1.3M198.5 47.8h-1l-.1 .9 .3-.1h.4l.4 .1v.9l-.4 .2h-.4l-.3-.2M199.1 47.8l.7 2 .7-2M18.7 73.5a.68 .68 0 0 1 .8-.3 .68 .68 0 0 1 .5 .7v.6a.69 .69 0 0 1-1.1 .6 1.58 1.58 0 0 1-.2-1.6zM28.4 76.1a2.29 2.29 0 0 0 0 3M29.1 76.9l.5-.5v2M29.1 78.4h1.1M26.1 98.6v1.6l.4 .4h.4l.4-.4v-1.6M369.3 96.7h-.9l-.1 .9 .3-.1 .6 .1 .2 .2-.1 .7-.3 .2h-.4l-.3-.2M370 96.7l.7 2 .6-2"/>
<path d="M30.3 101.5a2.29 2.29 0 0 0 0 3M32 101.8h-.9l-.1 .9 .3-.2h.4l.3 .2 .1 .2-.1 .7-.3 .2h-.4l-.3-.2M379.5 153.3h.8l-.4 .5 .3 .1 .1 .5-.3 .2-.5-.1M379.6 150.9l.4-.1 .3 .4-.8 .9h.8M379.6 148.6l.3-.3v1.2M379.6 149.5h.7M379.9 155.8l-.3 .9h.7M380.2 156.3v.8M398.1 152l-.2-.1-.7 .1a.46 .46 0 0 0-.2 .5 .46 .46 0 0 0 .4 .4 .73 .73 0 0 1 .7 .5v.3a.81 .81 0 0 1-1.1 .1"/>
</g>
<g fill="#008400" stroke="#008400" stroke-width=".25">
<circle cx="64.8" cy="63.5" r=".51"/>
<circle cx="64.8" cy="78.7" r=".51"/>
<circle cx="256.5" cy="127" r=".51"/>
<circle cx="68.6" cy="63.5" r=".51"/>
<circle cx="77.5" cy="87.6" r=".51"/>
<circle cx="182.9" cy="94" r=".51"/>
<circle cx="185.4" cy="96.5" r=".51"/>
<circle cx="223.5" cy="76.2" r=".51"/>
<circle cx="68.6" cy="78.7" r=".51"/>
<circle cx="221" cy="78.7" r=".51"/>
<circle cx="97.8" cy="31.8" r=".51"/>
<circle cx="97.8" cy="45.7" r=".51"/>
<circle cx="34.3" cy="254" r=".51"/>
<circle cx="368.3" cy="157.5" r=".51"/>
<circle cx="368.3" cy="154.9" r=".51"/>
<circle cx="368.3" cy="152.4" r=".51"/>
<circle cx="153.7" cy="73.7" r=".51"/>
<circle cx="143.5" cy="45.7" r=".51"/>
<circle cx="97.8" cy="55.9" r=".51"/>
<circle cx="108" cy="45.7" r=".51"/>
<circle cx="143.5" cy="55.9" r=".51"/>
<circle cx="133.4" cy="45.7" r=".51"/>
<circle cx="77.5" cy="96.5" r=".51"/>
<circle cx="66" cy="116.8" r=".51"/>
<circle cx="53.3" cy="116.8" r=".51"/>
<circle cx="25.4" cy="254" r=".51"/>
<circle cx="177.8" cy="73.7" r=".51"/>
<circle cx="157.5" cy="104.1" r=".51"/>
<circle cx="43.2" cy="254" r=".51"/>
<circle cx="177.8" cy="91.4" r=".51"/>
<circle cx="170.2" cy="31.8" r=".51"/>
<circle cx="64.8" cy="47" r=".51"/>
<circle cx="256.5" cy="165.1" r=".51"/>
<circle cx="259.1" cy="162.6" r=".51"/>
<circle cx="64.8" cy="31.8" r=".51"/>
<circle cx="368.3" cy="160" r=".51"/>
<circle cx="96.5" cy="73.7" r=".51"/>
<circle cx="259.1" cy="124.5" r=".51"/>
<circle cx="259.1" cy="91.4" r=".51"/>
<circle cx="256.5" cy="94" r=".51"/>
<circle cx="160" cy="101.6" r=".51"/>
</g>
<path d="M62.9 106.1l1.2 1.2M64.1 106.1l-1.2 1.2" fill="none" stroke="#000084" stroke-width=".2"/>
<g font-size="2.8" fill="#0000c2">
<text x="364.5" y="32.8">POWER SUPPLY LEDs</text>
<text x="188" y="49.9">+/-15V</text>
<text x="188" y="53.1">REGULATOR</text>
<text x="111.8" y="67.1">3.3V REGULATOR</text>
<text x="19.8" y="75.3">OPTIONAL DC INPUT</text>
<text x="30.7" y="78.5">(12V, 500mA)</text>
<text x="28.5" y="100.7">USB 2.0 INPUT</text>
<text x="275.6" y="100.7">CIRCUIT</text>
<text x="355.6" y="98.8">3.3 - 15V</text>
<text x="355.6" y="102">ADJUSTABLE</text>
<text x="32.3" y="103.9">(5V, 500mA)</text>
<text x="275.6" y="103.9">PROTECTION</text>
<text x="355.6" y="105.2">REGULATOR</text>
<text x="205.7" y="117.9">LEVEL SHIFTER</text>
<text x="275.6" y="131.2">CIRCUIT</text>
<text x="275.6" y="134.4">PROTECTION</text>
<text x="113" y="154.7">MICROCONTROLLER</text>
<text x="384.8" y="154.1">I/O PINS</text>
<text x="384.8" y="157.2">TO TARGET DEVICE</text>
<text x="275.6" y="171.8">CIRCUIT</text>
<text x="275.6" y="175">PROTECTION</text>
<text x="205.7" y="189">LEVEL SHIFTER</text>
<text x="275.6" y="202.3">CIRCUIT</text>
<text x="275.6" y="205.5">PROTECTION</text>
</g>
<text font-size="2.8" fill="#840000" x="312.8" y="259.7">Title: I/O MASTER v1.0</text>
<g font-size="2.1" fill="#840000">
<text x="312.8" y="250.1">THE UNIVERSITY OF AKRON</text>
<text x="312.8" y="247.1">DT18 - I/O MASTER</text>
<text x="312.8" y="255.8">File: io-master.sch</text>
<text x="312.8" y="253.1">Sheet: /</text>
<text x="312.8" y="263.2">Size: B</text>
<text x="334.8" y="263.2">Date: 2020-02-13</text>
<text x="397.8" y="263.2">Rev: A</text>
<text x="312.8" y="266">KiCad E.D.A. kicad 5.1.5</text>
<text x="397.8" y="266">Id: 1/10</text>
</g>
<g font-size="1.8" fill="#840000">
<text x="35" y="11.6">1</text>
<text x="85" y="11.6">2</text>
<text x="135" y="11.6">3</text>
<text x="185" y="11.6">4</text>
<text x="235" y="11.6">5</text>
<text x="285" y="11.6">6</text>
<text x="335" y="11.6">7</text>
<text x="385" y="11.6">8</text>
<text x="10.4" y="35.6">A</text>
<text x="420.2" y="35.6">A</text>
<text x="116.4" y="45.5">3</text>
<text x="129.1" y="45.5">2</text>
<text x="122.9" y="52.6" transform="rotate(-90 122.9 52.6)">1</text>
<text x="70.6" y="65">1</text>
<text x="79" y="60.2" transform="rotate(-90 79 60.2)">3</text>
<text x="79" y="67.8" transform="rotate(-90 79 67.8)">2</text>
<text x="61.7" y="73.4">1</text>
<text x="61.7" y="75.9">3</text>
<text x="61.7" y="78.5">2</text>
<text x="10.4" y="85.6">B</text>
<text x="420.2" y="85.6">B</text>
<text x="61.7" y="96.3">1</text>
<text x="61.7" y="101.3">3</text>
<text x="61.7" y="103.9">2</text>
<text x="61.7" y="106.4">4</text>
<text x="53.1" y="111" transform="rotate(-90 53.1 111)">6</text>
<text x="55.6" y="111" transform="rotate(-90 55.6 111)">5</text>
<text x="10.4" y="135.6">C</text>
<text x="420.2" y="135.6">C</text>
<text x="355.8" y="149.6">1</text>
<text x="364.6" y="149.6">6</text>
<text x="355.8" y="152.1">2</text>
<text x="355.8" y="154.7">3</text>
<text x="364.6" y="152.1">7</text>
<text x="364.6" y="154.7">8</text>
<text x="355.8" y="157.2">4</text>
<text x="355.8" y="159.8">5</text>
<text x="364.2" y="159.8">10</text>
<text x="364.6" y="157.2">9</text>
<text x="10.4" y="185.6">D</text>
<text x="420.2" y="185.6">D</text>
<text x="29" y="227.6">1</text>
<text x="35.8" y="222.7" transform="rotate(-90 35.8 222.7)">2</text>
<text x="49.4" y="227.6">1</text>
<text x="56.1" y="222.7" transform="rotate(-90 56.1 222.7)">2</text>
<text x="35.8" y="230.4" transform="rotate(-90 35.8 230.4)">3</text>
<text x="56.1" y="230.4" transform="rotate(-90 56.1 230.4)">3</text>
<text x="10.4" y="235.6">E</text>
<text x="420.2" y="235.6">E</text>
<text x="35" y="269">1</text>
<text x="85" y="269">2</text>
<text x="135" y="269">3</text>
<text x="185" y="269">4</text>
<text x="235" y="269">5</text>
<text x="285" y="269">6</text>
<text x="335" y="269">7</text>
<text x="385" y="269">8</text>
</g>
<g font-size="1.8" fill="#008484">
<text x="53.9" y="32.3">TP16</text>
<text x="30.1" y="36.2">TP4</text>
<text x="67.2" y="38.9">F1</text>
<text x="67.3" y="41.2">0.5A</text>
<text x="122.1" y="40.3">U1</text>
<text x="118.4" y="46.4">VI</text>
<text x="118.5" y="42.6">AZ1117-3.3</text>
<text x="125.5" y="46.4">VO</text>
<text x="363.6" y="46.3">ORANGE</text>
<text x="363.9" y="44">D3</text>
<text x="377.7" y="46.3">BLUE</text>
<text x="377.9" y="44">D4</text>
<text x="388.1" y="46.1">BLUE</text>
<text x="388.3" y="43.8">D5</text>
<text x="399.2" y="46.3">GREEN</text>
<text x="399.4" y="44">D6</text>
<text x="29.9" y="49.5">GND</text>
<text x="59.8" y="52.8">D1</text>
<text x="79.7" y="52.9">D2</text>
<text x="100.9" y="50.3">C3</text>
<text x="101.1" y="52.6">0.1u</text>
<text x="111.1" y="50.3">C4</text>
<text x="111.2" y="52.6">10u</text>
<text x="123.8" y="50.5" transform="rotate(-90 123.8 50.5)">GND</text>
<text x="136.5" y="50.3">C5</text>
<text x="136.6" y="52.6">22u</text>
<text x="146.6" y="50.3">C6</text>
<text x="146.8" y="52.6">0.1u</text>
<text x="362.7" y="52.9">R5</text>
<text x="376.6" y="52.9">R6</text>
<text x="388.1" y="52.9">R7</text>
<text x="398.2" y="52.9">R8</text>
<text x="56.5" y="55.3">B130L</text>
<text x="79.9" y="55.2">B130L</text>
<text x="121.4" y="59.7">GND</text>
<text x="362.7" y="55.2">1K</text>
<text x="376.7" y="55.2">10K</text>
<text x="388.1" y="55.2">10K</text>
<text x="398.4" y="55.2">4.7K</text>
<text x="53.9" y="64.1">TP17</text>
<text x="80.4" y="63">Q27</text>
<text x="80.6" y="65.3">DMP3099L</text>
<text x="96" y="62.2">GND</text>
<text x="141.7" y="62.2">GND</text>
<text x="358.9" y="63.5">GND</text>
<text x="372.8" y="63.5">GND</text>
<text x="384.3" y="63.5">GND</text>
<text x="394.4" y="63.5">GND</text>
<text x="52.1" y="71.8">54-00166</text>
<text x="54.9" y="69.3">J1</text>
<text x="70.8" y="70.6">R262</text>
<text x="70.8" y="72.9">100K</text>
<text x="85.6" y="74.2">TP19</text>
<text x="66.8" y="85.1">GND</text>
<text x="84.1" y="88.2">TP18</text>
<text x="51.9" y="93.4">10118193</text>
<text x="54.9" y="90.9">J2</text>
<text x="55" y="97.2">VBUS</text>
<text x="57.6" y="102.2">D+</text>
<text x="58.2" y="107.3">ID</text>
<text x="54" y="108.2" transform="rotate(-90 54 108.2)">Shield</text>
<text x="56.5" y="108.2" transform="rotate(-90 56.5 108.2)">GND</text>
<text x="80.6" y="108.7">C2</text>
<text x="80.6" y="111">1uF</text>
<text x="75.6" y="119.4">GND</text>
<text x="56.1" y="121.2">C1</text>
<text x="60.2" y="121.2">0.47u</text>
<text x="49.5" y="126.5">CHASSIS</text>
<text x="64.2" y="127">GND</text>
<text x="354.2" y="140.5">F2</text>
<text x="354.3" y="142.8">0.1A</text>
<text x="359.7" y="148">J3</text>
<text x="356.9" y="163.2">0.1&quot; HDR</text>
<text x="366.5" y="166.4">GND</text>
<text x="396" y="216.5">PWR_FLAG</text>
<text x="396" y="221.5">PWR_FLAG</text>
<text x="396" y="225.3">PWR_FLAG</text>
<text x="396" y="230.4">PWR_FLAG</text>
<text x="414.8" y="233.7" transform="rotate(-90 414.8 233.7)">CHASSIS</text>
<text x="28.2" y="249.6">H1</text>
<text x="37.1" y="249.6">H2</text>
<text x="45.9" y="249.6">H3</text>
<text x="54.8" y="249.6">H4</text>
<text x="21.6" y="259.9">CHASSIS</text>
</g>
<g font-size="1.8" fill="#0f0">
<text x="67.3" y="31.5">Vin</text>
<text x="362.1" y="37.8">3.3V</text>
<text x="375.5" y="37.8">+15V</text>
<text x="387.4" y="37.8">-15V</text>
<text x="397.4" y="37.8">Vout</text>
<text x="99.1" y="45.5">Vin</text>
<text x="150" y="45.5">3.3V</text>
<text x="96.3" y="84.9" transform="rotate(-90 96.3 84.9)">3.3V</text>
<text x="177.5" y="84.9" transform="rotate(-90 177.5 84.9)">3.3V</text>
<text x="182.6" y="85.5" transform="rotate(-90 182.6 85.5)">+15V</text>
<text x="185.2" y="85" transform="rotate(-90 185.2 85)">-15V</text>
<text x="256.3" y="85" transform="rotate(-90 256.3 85)">-15V</text>
<text x="258.8" y="85.5" transform="rotate(-90 258.8 85.5)">+15V</text>
<text x="332.5" y="84.9" transform="rotate(-90 332.5 84.9)">3.3V</text>
<text x="337.6" y="84" transform="rotate(-90 337.6 84)">Vin</text>
<text x="66.3" y="101.3">D+</text>
<text x="351.5" y="134.7" transform="rotate(-90 351.5 134.7)">Vout</text>
<text x="411.3" y="215.6">Vin</text>
<text x="409.8" y="220.7">+15V</text>
<text x="410.3" y="224.5">-15V</text>
</g>
<g font-size="1.8" fill="#0000c2">
<text x="99.1" y="41.7">INPUT: 4.6-15V</text>
<text x="370.8" y="149.6">I/O PIN 1</text>
<text x="370.8" y="154.7">I/O PIN 3</text>
<text x="370.8" y="152.1">I/O PIN 2</text>
<text x="370.8" y="157.2">I/O PIN 4</text>
<text x="370.8" y="159.8">Vout</text>
</g>
<g font-size="1.8">
<text x="177.8" y="38">Sheet: 15V Regulator</text>
<text x="177.8" y="64.9">File: 15V Regulator.sch</text>
<text x="101.6" y="88.8">Sheet: Microcontroller</text>
<text x="190.5" y="88.8">Sheet: Level Shifter - I/O Pins 1&amp;2</text>
<text x="264.2" y="88.8">Sheet: Circuit Protection - I/O Pin 1</text>
<text x="342.9" y="88.8">Sheet: Adjustable Regulator</text>
<text x="264.2" y="119.3">Sheet: Circuit Protection - I/O Pin 2</text>
<text x="264.2" y="115.7">File: Circuit Protection - IO 1.sch</text>
<text x="342.9" y="115.7">File: Adjustable Regulator.sch</text>
<text x="190.5" y="146.2">File: Level Shifter - IO 1-2.sch</text>
<text x="264.2" y="146.2">File: Circuit Protection - IO 2.sch</text>
<text x="190.5" y="159.9">Sheet: Level Shifter - I/O Pins 3&amp;4</text>
<text x="264.2" y="159.9">Sheet: Circuit Protection - I/O Pin 3</text>
<text x="264.2" y="190.4">Sheet: Circuit Protection - I/O Pin 4</text>
<text x="264.2" y="186.8">File: Circuit Protection - IO 3.sch</text>
<text x="190.5" y="217.3">File: Level Shifter - IO 3-4.sch</text>
<text x="264.2" y="217.3">File: Circuit Protection - IO 4.sch</text>
<text x="101.6" y="232.5">File: Microcontroller.sch</text>
</g>
<g font-size="1.8" fill="#848400">
<text x="179.3" y="51.4">Vin</text>
<text x="210.2" y="50.2">+15V</text>
<text x="210.6" y="52.7">-15V</text>
<text x="103.1" y="92.1">3.3V</text>
<text x="143.4" y="92.1">I2C_SDA</text>
<text x="143.6" y="94.6">I2C_SCL</text>
<text x="192" y="94.6">+15V</text>
<text x="192" y="92.1">3.3V</text>
<text x="265.7" y="92.1">+15V</text>
<text x="265.7" y="94.6">-15V</text>
<text x="344.4" y="92.1">3.3V</text>
<text x="103.1" y="97.2">USB_VBUS</text>
<text x="192" y="97.2">-15V</text>
<text x="103.1" y="102.2">USB_D+</text>
<text x="103.1" y="104.8">USB_D-</text>
<text x="192" y="102.2">I2C_SDA</text>
<text x="192" y="104.8">I2C_SCL</text>
<text x="235.9" y="102.2">IO_1</text>
<text x="265.7" y="102.2">IO_1</text>
<text x="297.5" y="102.2">TARGET_IO_1</text>
<text x="344.4" y="102.2">Vin</text>
<text x="379.3" y="102.2">Vout</text>
<text x="142.3" y="109.9">IO_1_OUT</text>
<text x="144.3" y="112.4">IO_1_IN</text>
<text x="192" y="109.9">IO_1_OUT</text>
<text x="192" y="112.4">IO_1_IN</text>
<text x="344.4" y="111.1">SETPOINT</text>
<text x="142" y="114.9">IO_1_TRIS</text>
<text x="143.6" y="117.5">IO_1_PU</text>
<text x="192" y="114.9">IO_1_TRIS</text>
<text x="192" y="117.5">IO_1_PU</text>
<text x="142.3" y="125.1">IO_2_OUT</text>
<text x="143.6" y="120">IO_1_PD</text>
<text x="192" y="120">IO_1_PD</text>
<text x="192" y="125.1">IO_2_OUT</text>
<text x="265.7" y="125.1">+15V</text>
<text x="142" y="130.2">IO_2_TRIS</text>
<text x="144.3" y="127.6">IO_2_IN</text>
<text x="192" y="130.2">IO_2_TRIS</text>
<text x="192" y="127.6">IO_2_IN</text>
<text x="265.7" y="127.6">-15V</text>
<text x="143.6" y="132.7">IO_2_PU</text>
<text x="143.6" y="135.3">IO_2_PD</text>
<text x="192" y="132.7">IO_2_PU</text>
<text x="192" y="135.3">IO_2_PD</text>
<text x="235.9" y="132.7">IO_2</text>
<text x="265.7" y="132.7">IO_2</text>
<text x="297.5" y="132.7">TARGET_IO_2</text>
<text x="138.8" y="142.9">IO_1&amp;2_TERM</text>
<text x="139.9" y="140.3">IO_1&amp;2_DIFF</text>
<text x="192" y="140.3">IO_1&amp;2_DIFF</text>
<text x="192" y="142.9">IO_1&amp;2_TERM</text>
<text x="192" y="165.7">+15V</text>
<text x="192" y="163.2">3.3V</text>
<text x="265.7" y="163.2">+15V</text>
<text x="265.7" y="165.7">-15V</text>
<text x="192" y="168.3">-15V</text>
<text x="192" y="173.4">I2C_SDA</text>
<text x="235.9" y="173.4">IO_3</text>
<text x="265.7" y="173.4">IO_3</text>
<text x="297.5" y="173.4">TARGET_IO_3</text>
<text x="192" y="175.9">I2C_SCL</text>
<text x="142.3" y="181">IO_3_OUT</text>
<text x="144.3" y="183.5">IO_3_IN</text>
<text x="192" y="181">IO_3_OUT</text>
<text x="192" y="183.5">IO_3_IN</text>
<text x="142" y="186.1">IO_3_TRIS</text>
<text x="143.6" y="188.6">IO_3_PU</text>
<text x="143.6" y="191.1">IO_3_PD</text>
<text x="192" y="186.1">IO_3_TRIS</text>
<text x="192" y="188.6">IO_3_PU</text>
<text x="192" y="191.1">IO_3_PD</text>
<text x="142.3" y="196.2">IO_4_OUT</text>
<text x="192" y="196.2">IO_4_OUT</text>
<text x="265.7" y="193.7">+15V</text>
<text x="265.7" y="196.2">-15V</text>
<text x="142" y="201.3">IO_4_TRIS</text>
<text x="143.6" y="203.8">IO_4_PU</text>
<text x="144.3" y="198.8">IO_4_IN</text>
<text x="192" y="201.3">IO_4_TRIS</text>
<text x="192" y="198.8">IO_4_IN</text>
<text x="192" y="203.8">IO_4_PU</text>
<text x="235.9" y="203.8">IO_4</text>
<text x="265.7" y="203.8">IO_4</text>
<text x="297.5" y="203.8">TARGET_IO_4</text>
<text x="143.6" y="206.4">IO_4_PD</text>
<text x="192" y="206.4">IO_4_PD</text>
<text x="138.8" y="214">IO_3&amp;4_TERM</text>
<text x="139.9" y="211.5">IO_3&amp;4_DIFF</text>
<text x="192" y="211.5">IO_3&amp;4_DIFF</text>
<text x="192" y="214">IO_3&amp;4_TERM</text>
<text x="137.1" y="229.2">Vout_SETPOINT</text>
</g>
<g font-size="1.4" fill="#840084">
<text x="26.2" y="37.9">KEYSTONE 5011</text>
<text x="23.4" y="201.5" transform="rotate(-90 23.4 201.5)">DO NOT POP</text>
<text x="32.3" y="201.5" transform="rotate(-90 32.3 201.5)">DO NOT POP</text>
<text x="41.2" y="201.5" transform="rotate(-90 41.2 201.5)">DO NOT POP</text>
<text x="50.1" y="201.5" transform="rotate(-90 50.1 201.5)">DO NOT POP</text>
<text x="38.6" y="230.4" transform="rotate(-90 38.6 230.4)">DO NOT POP</text>
<text x="59" y="230.4" transform="rotate(-90 59 230.4)">DO NOT POP</text>
</g>
</svg>
